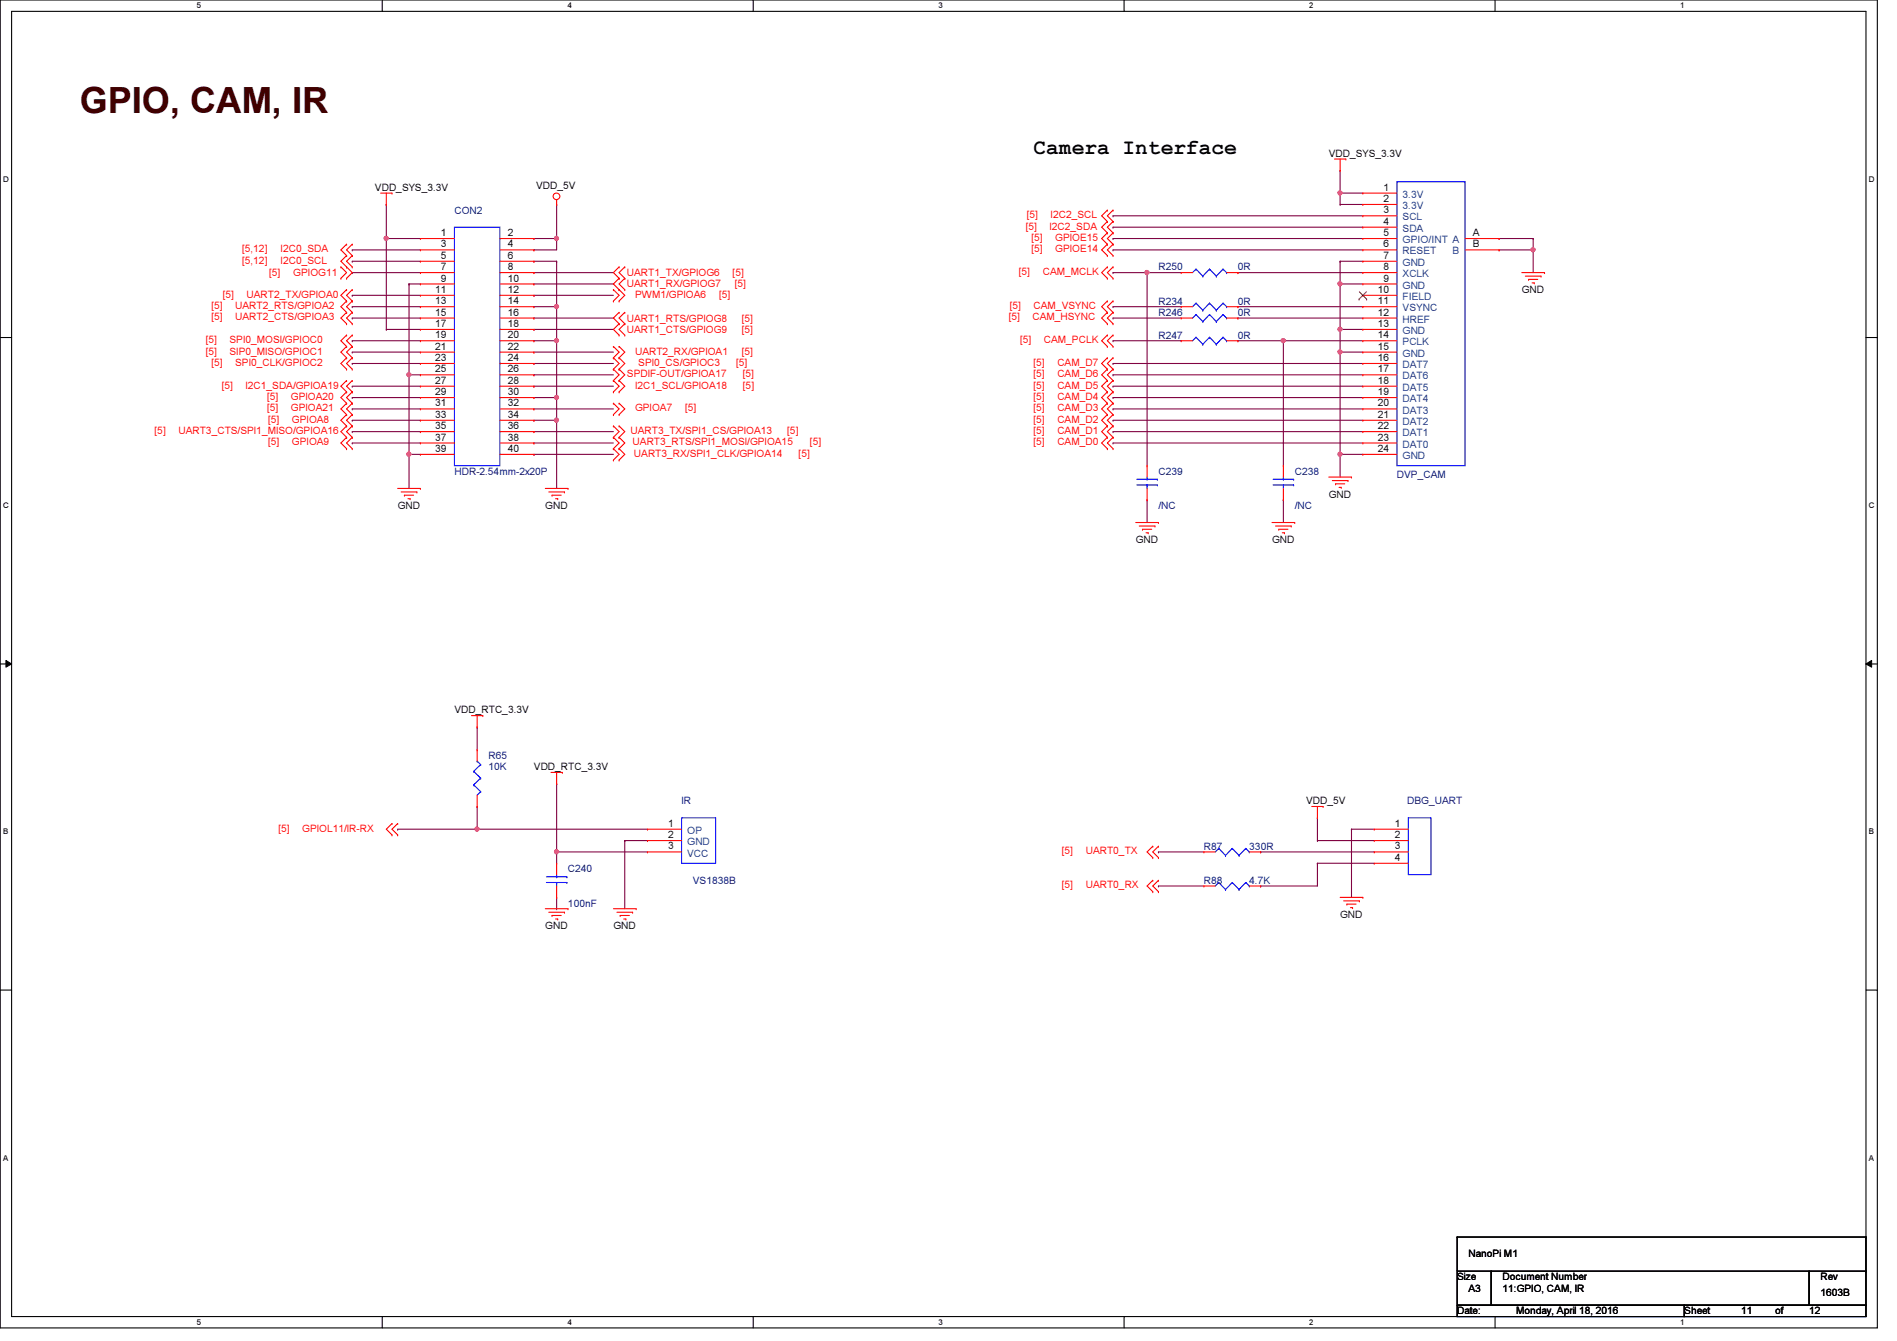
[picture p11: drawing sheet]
<svg xmlns="http://www.w3.org/2000/svg" width="297mm" height="210mm" viewBox="0 0 297 210" stroke-linecap="round" stroke-linejoin="round" font-family="sans-serif">
<path d="M0 0h294v207.9h-294zM1.8 1.8h290.4v204.3h-290.4z" fill="none" stroke="#000" stroke-width=".17"/>
<g fill="#fff">
<path d="M30.8 .2h.7v1.4h-.7z"/>
<path d="M30.8 206.2h.7v1.4h-.7z"/>
</g>
<path d="M59.9 0v1.8M59.9 206.1v1.8" fill="none" stroke="#000" stroke-width=".17"/>
<g fill="#fff">
<path d="M88.9 .2h.6v1.4h-.6z"/>
<path d="M88.9 206.2h.6v1.4h-.6z"/>
</g>
<path d="M117.9 0v1.8M117.9 206.1v1.8" fill="none" stroke="#000" stroke-width=".17"/>
<g fill="#fff">
<path d="M146.9 .2h.7v1.4h-.7z"/>
<path d="M146.9 206.2h.7v1.4h-.7z"/>
</g>
<path d="M176 0v1.8M176 206.1v1.8" fill="none" stroke="#000" stroke-width=".17"/>
<g fill="#fff">
<path d="M205 .2h.7v1.4h-.7z"/>
<path d="M205 206.2h.7v1.4h-.7z"/>
</g>
<path d="M234.1 0v1.8M234.1 206.1v1.8" fill="none" stroke="#000" stroke-width=".17"/>
<g fill="#fff">
<path d="M263.1 .2h.7v1.4h-.7z"/>
<path d="M263.1 206.2h.7v1.4h-.7z"/>
<path d="M.5 27.3h.9v1.4h-.9z"/>
<path d="M292.6 27.3h.9v1.4h-.9z"/>
<path d="M.5 78.4h.9v1.4h-.9z"/>
<path d="M292.6 78.4h.9v1.4h-.9z"/>
</g>
<path d="M0 52.8h1.8M292.2 52.8h1.8" fill="none" stroke="#000" stroke-width=".17"/>
<g fill="#fff">
<path d="M.5 129.5h.8v1.4h-.8z"/>
<path d="M292.6 129.5h.9v1.4h-.9z"/>
</g>
<path d="M0 103.9h1.8M292.2 103.9h1.8" fill="none" stroke="#000" stroke-width=".17"/>
<path d="M.9 103.4l.9 .5-.9 .5zM292.2 103.9l.9-.5v1z" fill="#000"/>
<path d="M.9 103.4l.9 .5-.9 .5zM292.2 103.9l.9-.5v1z" fill="none" stroke="#000" stroke-width=".16"/>
<g fill="#fff">
<path d="M.5 180.5h.8v1.4h-.8z"/>
<path d="M292.6 180.5h.9v1.4h-.9z"/>
</g>
<path d="M0 155h1.8M292.2 155h1.8" fill="none" stroke="#000" stroke-width=".17"/>
<path d="M201 53.3h.1M201 53.3v19.6" fill="none" stroke="#800040" stroke-width=".17"/>
<circle cx="200.9" cy="53.3" r=".32" fill="#f0f"/>
<circle cx="200.9" cy="53.3" r=".32" fill="none" stroke="#f0f" stroke-width=".17"/>
<g fill="none" stroke="#800040" stroke-width=".17">
<path d="M174.3 37.3h.1M174.3 39.1h.1M174.3 37.3h39.1M174.3 39.1h39.1M234.7 39.1h.1M234.7 39.1h5.4M174.3 58.7h.1M174.3 58.7h39.1M193.8 53.3h.1M193.8 48h.1M193.8 49.8h.1M193.8 53.3h7.2"/>
<path d="M193.8 48h19.6M193.8 49.8h19.6M209.8 51.6h.1M209.8 51.6h3.6M174.3 60.5h.1M174.3 62.2h.1M174.3 64h.1M174.3 65.8h.1M174.3 60.5h39.1M174.3 62.2h39.1M174.3 64h39.1M174.3 65.8h39.1"/>
<path d="M201 78.2h.1M201 78.2v3.6"/>
</g>
<circle cx="240" cy="39.1" r=".32" fill="#f0f"/>
<circle cx="240" cy="39.1" r=".32" fill="none" stroke="#f0f" stroke-width=".17"/>
<path d="M209.8 40.9h.1M209.8 40.9v3.5M174.3 67.6h.1M174.3 69.3h.1M174.3 67.6h39.1M174.3 69.3h39.1" fill="none" stroke="#800040" stroke-width=".17"/>
<circle cx="209.8" cy="44.4" r=".32" fill="#f0f"/>
<circle cx="209.8" cy="44.4" r=".32" fill="none" stroke="#f0f" stroke-width=".17"/>
<g fill="none" stroke="#800040" stroke-width=".17">
<path d="M234.7 37.3h.1M234.7 37.3h5.4M240.1 39.1h.1M240.1 39.1v3.6M174.3 56.9h.1M174.3 56.9h39.1M201 53.3h.1M201 53.3h12.4M209.8 55.1h.1M209.8 44.4h.1M209.8 51.6h.1M209.8 55.1h3.6"/>
<path d="M209.8 44.4h3.6M209.8 51.6v3.5"/>
</g>
<circle cx="209.8" cy="55.1" r=".32" fill="#f0f"/>
<circle cx="209.8" cy="55.1" r=".32" fill="none" stroke="#f0f" stroke-width=".17"/>
<circle cx="209.8" cy="51.5" r=".32" fill="#f0f"/>
<circle cx="209.8" cy="51.5" r=".32" fill="none" stroke="#f0f" stroke-width=".17"/>
<path d="M209.8 40.9h.1M209.8 55.1h.1M209.8 40.9h3.6M209.8 55.1v16" fill="none" stroke="#800040" stroke-width=".17"/>
<circle cx="209.8" cy="71.1" r=".32" fill="#f0f"/>
<circle cx="209.8" cy="71.1" r=".32" fill="none" stroke="#f0f" stroke-width=".17"/>
<path d="M174.3 35.6h.1M174.3 35.6h39.1M209.8 30.2h.1M209.8 30.2h3.6M209.8 30.2v1.8M240.1 37.3h.1M240.1 37.3v1.8" fill="none" stroke="#800040" stroke-width=".17"/>
<circle cx="209.8" cy="30.2" r=".32" fill="#f0f"/>
<circle cx="209.8" cy="30.2" r=".32" fill="none" stroke="#f0f" stroke-width=".17"/>
<g fill="none" stroke="#800040" stroke-width=".17">
<path d="M174.3 33.8h.1M174.3 33.8h39.1M209.8 32h.1M209.8 32h3.6M174.3 48h.1M174.3 49.8h.1M174.3 53.3h.1M174.3 48h10.7M174.3 49.8h10.7M174.3 53.3h10.7M179.6 42.7h.1M179.6 42.7h5.4"/>
<path d="M179.6 42.7v30.2M193.8 42.7h.1M193.8 42.7h19.6M209.8 44.4h.1M209.8 44.4v7.2M209.8 71.1h.1M209.8 71.1h3.6M209.8 71.1v3.6"/>
</g>
<circle cx="179.6" cy="42.6" r=".32" fill="#f0f"/>
<circle cx="179.6" cy="42.6" r=".32" fill="none" stroke="#f0f" stroke-width=".17"/>
<g fill="none" stroke="#800040" stroke-width=".17">
<path d="M55.2 39.1h.1M55.2 39.1h10.6M60.5 37.3h.1M60.5 37.3h5.3M60.5 37.3v14.3M83.6 37.3h.1M83.6 39.1h.1M83.6 37.3h3.6M87.2 37.3h.1M87.2 37.3v1.8h-3.6M209.8 26.7h.1M209.8 26.7v3.5"/>
<path d="M55.2 49.8h.1M55.2 48h.1M55.2 46.2h.1M55.2 42.7h.1M55.2 40.9h.1M55.2 55.1h.1M55.2 53.3h.1M55.2 56.9h.1M55.2 42.7h10.6M55.2 49.8h10.6M55.2 48h10.6M55.2 46.2h10.6"/>
<path d="M55.2 55.1h10.6M55.2 40.9h10.6M55.2 53.3h10.6M55.2 56.9h10.6M60.5 51.6h.1M60.5 51.6h5.3M64 58.7h.1M64 44.4h.1M64 44.4h1.8M64 58.7h1.8M83.6 49.8h.1M83.6 46.2h.1"/>
<path d="M83.6 51.6h.1M83.6 55.1h.1M83.6 44.4h.1M83.6 42.7h.1M83.6 42.7h12.5M83.6 49.8h12.5M83.6 46.2h12.5M83.6 51.6h12.5M83.6 55.1h12.5M83.6 44.4h12.5M174.3 42.7h.1M174.3 42.7h5.3"/>
<path d="M55.2 67.6h.1M55.2 65.8h.1M55.2 69.3h.1M55.2 60.5h.1M55.2 69.3h10.6M55.2 67.6h10.6M55.2 65.8h10.6M55.2 60.5h10.6M83.6 71.1h.1M83.6 69.3h.1M83.6 64h.1M83.6 67.6h.1"/>
<path d="M83.6 71.1h12.5M83.6 69.3h12.5M83.6 67.6h12.5M83.6 64h12.5M179.6 78.2h.1M179.6 78.2v3.6"/>
</g>
<circle cx="60.5" cy="37.3" r=".32" fill="#f0f"/>
<circle cx="60.5" cy="37.3" r=".32" fill="none" stroke="#f0f" stroke-width=".17"/>
<g fill="none" stroke="#800040" stroke-width=".17">
<path d="M60.5 32h.1M60.5 32v5.3M83.6 48h.1M83.6 53.3h.1M83.6 56.9h.1M83.6 53.3h3.6M83.6 56.9h12.5M87.2 40.9h.1M87.2 40.9v7.1h-3.6M64 71.1h.1M64 71.1h1.8M83.6 62.2h.1"/>
<path d="M83.6 65.8h.1M83.6 62.2h3.6M83.6 65.8h3.6"/>
</g>
<circle cx="87.1" cy="48" r=".32" fill="#f0f"/>
<circle cx="87.1" cy="48" r=".32" fill="none" stroke="#f0f" stroke-width=".17"/>
<path d="M87.2 48h.1M87.2 48v5.3M87.2 65.8h.1M87.2 65.8v10.7" fill="none" stroke="#800040" stroke-width=".17"/>
<circle cx="87.1" cy="65.8" r=".32" fill="#f0f"/>
<circle cx="87.1" cy="65.8" r=".32" fill="none" stroke="#f0f" stroke-width=".17"/>
<path d="M87.2 32h.1M87.2 32v5.3M83.6 40.9h.1M83.6 40.9h3.6" fill="none" stroke="#800040" stroke-width=".17"/>
<circle cx="87.1" cy="37.3" r=".32" fill="#f0f"/>
<circle cx="87.1" cy="37.3" r=".32" fill="none" stroke="#f0f" stroke-width=".17"/>
<path d="M64 58.7h.1M64 58.7v12.4" fill="none" stroke="#800040" stroke-width=".17"/>
<circle cx="64" cy="71.1" r=".32" fill="#f0f"/>
<circle cx="64" cy="71.1" r=".32" fill="none" stroke="#f0f" stroke-width=".17"/>
<path d="M64 44.4h.1M64 44.4v14.3" fill="none" stroke="#800040" stroke-width=".17"/>
<circle cx="64" cy="58.6" r=".32" fill="#f0f"/>
<circle cx="64" cy="58.6" r=".32" fill="none" stroke="#f0f" stroke-width=".17"/>
<path d="M87.2 53.3h.1M87.2 53.3v12.5M64 71.1h.1M64 71.1v5.4M83.6 60.5h.1M83.6 60.5h12.5M87.2 62.2h.1" fill="none" stroke="#800040" stroke-width=".17"/>
<circle cx="87.1" cy="62.2" r=".32" fill="#f0f"/>
<circle cx="87.1" cy="62.2" r=".32" fill="none" stroke="#f0f" stroke-width=".17"/>
<circle cx="87.1" cy="53.3" r=".32" fill="#f0f"/>
<circle cx="87.1" cy="53.3" r=".32" fill="none" stroke="#f0f" stroke-width=".17"/>
<g fill="none" stroke="#800040" stroke-width=".17">
<path d="M83.6 58.7h.1M83.6 58.7h12.5M55.2 62.2h.1M55.2 64h.1M55.2 62.2h10.6M55.2 64h10.6M74.7 129.8h.1M74.7 129.8h26.7M181.4 133.3h.1M181.4 138.7h.1M181.4 133.3h7.1M181.4 138.7h7.1"/>
<path d="M197.4 133.3h.1M197.4 138.7h.1M197.4 133.3h17.8M206.3 131.6h.1M206.3 128h.1M206.3 135.1h.1M206.3 131.6h8.9M206.3 135.1v3.6h-8.9M206.3 128v3.6M206.3 135.1h8.9M211.6 129.8h.1M211.6 129.8h3.6"/>
<path d="M211.6 129.8v10.7"/>
</g>
<circle cx="74.7" cy="129.8" r=".32" fill="#f0f"/>
<circle cx="74.7" cy="129.8" r=".32" fill="none" stroke="#f0f" stroke-width=".17"/>
<path d="M74.7 126.2h.1M74.7 126.2v3.6M87.2 122.7h.1M87.2 122.7v10.6" fill="none" stroke="#800040" stroke-width=".17"/>
<circle cx="87.1" cy="133.3" r=".32" fill="#f0f"/>
<circle cx="87.1" cy="133.3" r=".32" fill="none" stroke="#f0f" stroke-width=".17"/>
<path d="M74.7 113.8h.1M74.7 113.8v3.5M62.3 129.8h.1M62.3 129.8h12.4M87.2 133.3h.1M87.2 133.3h14.2M87.2 133.3v1.8M97.8 131.6h.1M97.8 131.6v10.6M97.8 131.6h3.6M87.2 142.2h.1M87.2 140.5v1.7" fill="none" stroke="#800040" stroke-width=".17"/>
<g fill="none" stroke="#f00" stroke-width=".17">
<path d="M54.3 38.2h.1M54.3 38.2l-.9 .9 .9 .9M55.2 38.2h.1M55.2 38.2l-.9 .9 .9 .9M59.6 30.2h1.8M60.5 32h.1M60.5 30.2v1.8M61.4 30.2h.1M65.8 37.3h.1M65.8 39.1h.1M65.8 37.3h5.4M65.8 39.1h5.4"/>
<path d="M78.3 37.3h5.3M78.3 39.1h5.3M83.6 37.3h.1M83.6 39.1h.1M87.2 32h.1M87.2 31.3v.7M173.4 34.7h.1M173.4 32.9h.1M173.4 36.4h.1M173.4 38.2h.1M173.4 32.9l-.9 .9 .9 .9M173.4 34.7l-.9 .9 .9 .8"/>
<path d="M173.4 38.2l-.9 .9 .9 .9M173.4 36.4l-.9 .9 .9 .9M174.3 34.7h.1M174.3 32.9h.1M174.3 36.4h.1M174.3 38.2h.1M174.3 32.9l-.9 .9 .9 .9M174.3 34.7l-.9 .9 .9 .8M174.3 38.2l-.9 .9 .9 .9M174.3 36.4l-.9 .9 .9 .9M209 24.9h1.7M209.8 26.7h.1"/>
<path d="M209.8 24.9v1.8M210.7 24.9h.1M213.4 30.2h.1M213.4 32h.1M213.4 33.8h.1M213.4 35.6h.1M213.4 37.3h.1M213.4 39.1h.1M213.4 30.2h5.3M213.4 32h5.3M213.4 33.8h5.3M213.4 35.6h5.3"/>
<path d="M213.4 37.3h5.3M213.4 39.1h5.3M229.4 37.3h5.3M229.4 39.1h5.3M234.7 37.3h.1M234.7 39.1h.1M53.4 43.6h.1M53.4 41.8h.1M53.4 41.8l.9 .9-.9 .9M54.3 41.8h.1M54.3 40h.1M54.3 59.6h.1"/>
<path d="M54.3 48.9h.1M54.3 47.1h.1M54.3 50.7h.1M54.3 45.3h.1M54.3 54.2h.1M54.3 52.5h.1M54.3 56h.1M54.3 57.8h.1M54.3 43.6h.1M54.3 40l-.9 .9 1.8 1.8-.9 .9M54.3 59.6l-.9 .9 .9 .8M54.3 47.1l-.9 .9 .9 .9"/>
<path d="M54.3 48.9l-.9 .9 .9 .9M54.3 45.3l-.9 .9 .9 .9M54.3 52.5l-.9 .8 .9 .9M54.3 54.2l-.9 .9 .9 .9M54.3 56l-.9 .9 .9 .9M55.2 41.8h.1M55.2 40h.1M55.2 59.6h.1M55.2 48.9h.1M55.2 47.1h.1M55.2 50.7h.1M55.2 45.3h.1"/>
<path d="M55.2 54.2h.1M55.2 52.5h.1M55.2 56h.1M55.2 57.8h.1M55.2 40l-.9 .9 .9 .9M55.2 59.6l-.9 .9 .9 .8M55.2 47.1l-.9 .9 .9 .9M55.2 48.9l-.9 .9 .9 .9M55.2 45.3l-.9 .9 .9 .9M55.2 52.5l-.9 .8 .9 .9M55.2 54.2l-.9 .9 .9 .9M55.2 56l-.9 .9 .9 .9"/>
<path d="M65.8 40.9h.1M65.8 42.7h.1M65.8 44.4h.1M65.8 46.2h.1M65.8 48h.1M65.8 49.8h.1M65.8 51.6h.1M65.8 53.3h.1M65.8 55.1h.1M65.8 56.9h.1M65.8 58.7h.1M65.8 42.7h5.4"/>
<path d="M65.8 40.9h5.4M65.8 44.4h5.4M65.8 46.2h5.4M65.8 48h5.4M65.8 49.8h5.4M65.8 51.6h5.4M65.8 53.3h5.4M65.8 55.1h5.4M65.8 56.9h5.4M65.8 58.7h5.4M78.3 42.7h5.3M78.3 40.9h5.3"/>
<path d="M78.3 44.4h5.3M78.3 46.2h5.3M78.3 48h5.3M78.3 49.8h5.3M78.3 51.6h5.3M78.3 53.3h5.3M78.3 55.1h5.3M78.3 56.9h5.3M78.3 58.7h5.3M83.6 40.9h.1M83.6 42.7h.1M83.6 44.4h.1"/>
<path d="M83.6 46.2h.1M83.6 48h.1M83.6 49.8h.1M83.6 51.6h.1M83.6 53.3h.1M83.6 55.1h.1M83.6 56.9h.1M83.6 58.7h.1M96.1 59.6h.1M96.1 57.8h.1M96.1 47.1h.1M96.1 45.3h.1"/>
<path d="M96.1 56h.1M96.1 54.2h.1M96.1 57.8l.8 .9-.8 .9M96.1 45.3l.8 .9-.8 .9M96.1 59.6l.8 .9-.8 .8M96.1 54.2l.8 .9-.8 .9M96.1 56l.8 .9-.8 .9M96.9 59.6h.1M96.9 57.8h.1M96.9 47.1h.1M96.9 45.3h.1M96.9 56h.1"/>
<path d="M96.9 54.2h.1M96.9 41.8h.1M96.9 43.6h.1M96.9 48.9h.1M96.9 50.7h.1M96.9 52.5h.1M96.9 57.8l.9 .9-.9 .9M96.9 45.3l.9 .9-.9 .9M96.9 59.6l.9 .9-.9 .8M96.9 54.2l.9 .9-.9 .9M96.9 41.8l-.8 .9 .8 .9M96.9 43.6l-.8 .8 .8 .9"/>
<path d="M96.9 48.9l-.8 .9 .8 .9M96.9 50.7l-.8 .9 .8 .9M96.9 56l.9 .9-.9 .9M97.8 43.6h.1M97.8 41.8h.1M97.8 45.3h.1M97.8 50.7h.1M97.8 48.9h.1M97.8 52.5h.1M97.8 41.8l-.9 .9 .9 .9M97.8 43.6l-.9 .8 .9 .9M97.8 48.9l-.9 .9 .9 .9"/>
<path d="M97.8 50.7l-.9 .9 .9 .9M173.4 54.2h.1M173.4 52.5h.1M173.4 43.6h.1M173.4 41.8h.1M173.4 50.7h.1M173.4 48.9h.1M173.4 47.1h.1M173.4 59.6h.1M173.4 57.8h.1M173.4 56h.1M173.4 40h.1"/>
<path d="M173.4 52.5l-.9 .8 .9 .9M173.4 41.8l-.9 .9 .9 .9M173.4 48.9l-.9 .9 .9 .9M173.4 47.1l-.9 .9 .9 .9M173.4 59.6l-.9 .9 .9 .8M173.4 57.8l-.9 .9 .9 .9M173.4 56l-.9 .9 .9 .9M174.3 54.2h.1M174.3 52.5h.1M174.3 43.6h.1M174.3 41.8h.1M174.3 50.7h.1"/>
<path d="M174.3 48.9h.1M174.3 47.1h.1M174.3 59.6h.1M174.3 57.8h.1M174.3 56h.1M174.3 40h.1M174.3 52.5l-.9 .8 .9 .9M174.3 41.8l-.9 .9 .9 .9M174.3 48.9l-.9 .9 .9 .9M174.3 47.1l-.9 .9 .9 .9M174.3 59.6l-.9 .9 .9 .8M174.3 57.8l-.9 .9 .9 .9"/>
<path d="M174.3 56l-.9 .9 .9 .9M185 49.8h.1M185 42.7h.1M185 48h.1M185 53.3h.1M185 42.7h1.7M185 48h1.7M185 49.8h1.7M185 53.3h1.7M192.1 42.7h1.7M192.1 48h1.7M192.1 49.8h1.7"/>
<path d="M192.1 53.3h1.7M193.8 49.8h.1M193.8 42.7h.1M193.8 48h.1M193.8 53.3h.1M213.4 40.9h.1M213.4 42.7h.1M213.4 44.4h.1M213.4 46.2h.1M213.4 48h.1M213.4 49.8h.1M213.4 51.6h.1"/>
<path d="M213.4 53.3h.1M213.4 55.1h.1M213.4 56.9h.1M213.4 58.7h.1M213.4 42.7h5.3M213.4 40.9h5.3M213.4 44.4h5.3M213.4 46.2h5.3M213.4 48h5.3M213.4 49.8h5.3M213.4 51.6h5.3M213.4 53.3h5.3"/>
<path d="M213.4 55.1h5.3M213.4 56.9h5.3M213.4 58.7h5.3M238.3 42.7h3.5M238.8 43.2h2.5M239.3 43.7h.1M239.3 43.7h1.5M239.9 44.3h.3M240.2 44.3h.1M241.3 43.2h.1M241.8 42.7h.1M54.3 68.5h.1"/>
<path d="M54.3 66.7h.1M54.3 61.3h.1M54.3 63.1h.1M54.3 64.9h.1M54.3 70.2h.1M54.3 66.7l-.9 .9 .9 .9M54.3 61.3l-.9 .9 .9 .9M54.3 63.1l-.9 .9 .9 .9M54.3 64.9l-.9 .9 .9 .9M54.3 68.5l-.9 .8 .9 .9M55.2 68.5h.1M55.2 66.7h.1"/>
<path d="M55.2 61.3h.1M55.2 63.1h.1M55.2 64.9h.1M55.2 70.2h.1M55.2 66.7l-.9 .9 .9 .9M55.2 61.3l-.9 .9 .9 .9M55.2 63.1l-.9 .9 .9 .9M55.2 64.9l-.9 .9 .9 .9M55.2 68.5l-.9 .8 .9 .9M62.3 76.5h3.5M62.8 77h2.5M63.3 77.5h.1"/>
<path d="M63.3 77.5h1.5M63.9 78.1h.3M64.2 78.1h.1M65.3 77h.1M65.8 76.5h.1M65.8 60.5h.1M65.8 62.2h.1M65.8 64h.1M65.8 65.8h.1M65.8 67.6h.1M65.8 69.3h.1M65.8 71.1h.1"/>
<path d="M65.8 60.5h5.4M65.8 62.2h5.4M65.8 64h5.4M65.8 65.8h5.4M65.8 67.6h5.4M65.8 69.3h5.4M65.8 71.1h5.4M78.3 60.5h5.3M78.3 62.2h5.3M78.3 64h5.3M78.3 65.8h5.3M78.3 67.6h5.3"/>
<path d="M78.3 69.3h5.3M78.3 71.1h5.3M83.6 60.5h.1M83.6 62.2h.1M83.6 64h.1M83.6 65.8h.1M83.6 67.6h.1M83.6 69.3h.1M83.6 71.1h.1M85.4 76.5h3.5M85.9 77h2.5M86.4 77.5h.1"/>
<path d="M86.4 77.5h1.5M87 78.1h.3M87.3 78.1h.1M88.4 77h.1M88.9 76.5h.1M96.1 70.2h.1M96.1 68.5h.1M96.1 66.7h.1M96.1 72h.1M96.1 61.3h.1M96.1 64.9h.1M96.1 63.1h.1"/>
<path d="M96.1 68.5l.8 .8-.8 .9M96.1 66.7l.8 .9-.8 .9M96.1 70.2l.8 .9-.8 .9M96.1 63.1l.8 .9-.8 .9M96.9 70.2h.1M96.9 68.5h.1M96.9 66.7h.1M96.9 72h.1M96.9 61.3h.1M96.9 64.9h.1M96.9 63.1h.1M96.9 68.5l.9 .8-.9 .9"/>
<path d="M96.9 66.7l.9 .9-.9 .9M96.9 70.2l.9 .9-.9 .9M96.9 63.1l.9 .9-.9 .9M173.4 70.2h.1M173.4 68.5h.1M173.4 66.7h.1M173.4 64.9h.1M173.4 63.1h.1M173.4 61.3h.1M173.4 68.5l-.9 .8 .9 .9M173.4 66.7l-.9 .9 .9 .9M173.4 64.9l-.9 .9 .9 .9"/>
<path d="M173.4 63.1l-.9 .9 .9 .9M173.4 61.3l-.9 .9 .9 .9M174.3 70.2h.1M174.3 68.5h.1M174.3 66.7h.1M174.3 64.9h.1M174.3 63.1h.1M174.3 61.3h.1M174.3 68.5l-.9 .8 .9 .9M174.3 66.7l-.9 .9 .9 .9M174.3 64.9l-.9 .9 .9 .9M174.3 63.1l-.9 .9 .9 .9"/>
<path d="M174.3 61.3l-.9 .9 .9 .9M179.6 72.9h.1M179.6 78.2h.1M179.6 72.9v1.8M179.6 76.5v1.7M201 72.9h.1M201 78.2h.1M201 72.9v1.8M201 76.5v1.7M208.1 74.7h3.5M208.6 75.2h2.5M209.1 75.7h.1"/>
<path d="M209.1 75.7h1.5M209.7 76.3h.3M210 76.3h.1M211.1 75.2h.1M211.6 74.7h.1M213.4 60.5h.1M213.4 62.2h.1M213.4 64h.1M213.4 65.8h.1M213.4 67.6h.1M213.4 69.3h.1M213.4 71.1h.1"/>
<path d="M213.4 60.5h5.3M213.4 62.2h5.3M213.4 64h5.3M213.4 65.8h5.3M213.4 67.6h5.3M213.4 69.3h5.3M213.4 71.1h5.3M177.8 81.8h3.6M178.4 82.3h2.4M178.9 82.8h.1M178.9 82.8h1.4M179.4 83.4h.4"/>
<path d="M179.8 83.4h.1M180.8 82.3h.1M181.4 81.8h.1M199.2 81.8h3.5M199.7 82.3h2.5M200.2 82.8h.1M200.2 82.8h1.5M200.8 83.4h.3M201.1 83.4h.1M202.2 82.3h.1M202.7 81.8h.1M73.8 112h1.8"/>
<path d="M74.7 113.8h.1M74.7 117.3h.1M74.7 112v1.8M74.7 117.3v1.8M75.6 112h.1M61.4 130.7h.1M61.4 128.9h.1M61.4 128.9l-.9 .9 .9 .9M62.3 130.7h.1M62.3 128.9h.1M62.3 128.9l-.9 .9 .9 .9M74.7 126.2h.1"/>
<path d="M74.7 124.5v1.7M86.3 120.9h1.7M87.2 122.7h.1M87.2 135.1h.1M87.2 120.9v1.8M87.2 135.1v1.8M87.2 138.7v1.8M88 120.9h.1M101.4 129.8h.1M101.4 131.6h.1M101.4 133.3h.1M101.4 129.8h5.3"/>
<path d="M101.4 131.6h5.3M101.4 133.3h5.3M180.5 139.6h.1M180.5 137.8h.1M180.5 134.2h.1M180.5 132.5h.1M180.5 137.8l-.9 .9 .9 .9M180.5 132.5l-.9 .8 .9 .9M181.4 139.6h.1M181.4 137.8h.1M181.4 134.2h.1M181.4 132.5h.1"/>
<path d="M181.4 137.8l-.9 .9 .9 .9M181.4 132.5l-.9 .8 .9 .9M188.5 133.3h.1M188.5 138.7h.1M188.5 133.3h1.8M188.5 138.7h1.8M195.6 133.3h1.8M195.6 138.7h1.8M197.4 133.3h.1M197.4 138.7h.1M205.4 126.2h1.8M206.3 128h.1"/>
<path d="M206.3 126.2v1.8M207.2 126.2h.1M215.2 129.8h.1M215.2 131.6h.1M215.2 133.3h.1M215.2 135.1h.1M215.2 129.8h5.3M215.2 131.6h5.3M215.2 133.3h5.3M215.2 135.1h5.3M85.4 142.2h3.5M85.9 142.8h2.5"/>
<path d="M86.4 143.3h.1M86.4 143.3h1.5M87 143.8h.3M87.2 140.5h.1M87.3 143.8h.1M88.4 142.8h.1M88.9 142.2h.1M96.1 142.2h3.5M96.6 142.8h2.5M97.1 143.3h.1M97.1 143.3h1.4M97.7 143.8h.3"/>
<path d="M98 143.8h.1M99.1 142.8h.1M99.6 142.2h.1M209.8 140.5h3.6M210.4 141h2.4M210.9 141.5h.1M210.9 141.5h1.4M211.5 142.1h.3M211.8 142.1h.1M212.8 141h.1M213.4 140.5h.1"/>
<circle cx="87.1" cy="30.7" r=".52"/>
</g>
<path d="M228.2 199h5.3v5.3h-5.3zM228.2 193.6h.1M228.2 193.6v5.4M228.2 193.6h64M233.5 199h49.8v5.3h-49.8zM283.3 199h8.9v5.3h-8.9zM292.2 193.6h.1M292.2 199h.1M292.2 193.6v5.4M228.2 204.3h35.5v1.8h-35.5zM263.7 204.3h28.5v1.8h-28.5z" fill="none" stroke="#000" stroke-width=".17"/>
<g fill="none" stroke="#00f" stroke-width=".17">
<path d="M71.2 35.6h7.1v37.3h-7.1zM218.7 28.4h10.7v44.5h-10.7zM187.3 49.2h.1M187.3 42.1h.1M187.3 47.5h.1M187.3 52.8h.1M187.3 49.2l-.6 .6M187.3 49.2l1 1.1M187.3 42.1l-.6 .6M187.3 42.1l1 1.1M187.3 47.5l-.6 .5M187.3 47.5l1 1.1"/>
<path d="M187.3 52.8l-.6 .5M187.3 52.8l1 1.1M188.3 50.3h.1M188.3 43.2h.1M188.3 48.6h.1M188.3 53.9h.1M189.4 49.2h.1M189.4 42.1h.1M189.4 47.5h.1M189.4 52.8h.1M189.4 49.2l-1.1 1.1M189.4 49.2l1.1 1.1"/>
<path d="M189.4 42.1l-1.1 1.1M189.4 42.1l1.1 1.1M189.4 47.5l-1.1 1.1M189.4 47.5l1.1 1.1M189.4 52.8l-1.1 1.1M189.4 52.8l1.1 1.1M190.5 50.3h.1M190.5 43.2h.1M190.5 48.6h.1M190.5 53.9h.1M191.5 49.2h.1M191.5 42.1h.1"/>
<path d="M191.5 47.5h.1M191.5 52.8h.1M191.5 49.2l-1 1.1M191.5 49.2l.6 .6M191.5 42.1l-1 1.1M191.5 42.1l.6 .6M191.5 47.5l-1 1.1M191.5 47.5l.6 .5M191.5 52.8l-1 1.1M191.5 52.8l.6 .5M192.1 49.8h.1M192.1 42.7h.1"/>
<path d="M192.1 48h.1M192.1 53.3h.1M178 75.9h3.2M178 75h3.2M179.6 75h.1M179.6 75.9h.1M179.6 74.7v.3M179.6 75.9v.6M181.2 75.9h.1M181.2 75h.1M199.3 75.9h3.3M199.3 75h3.3"/>
<path d="M201 75h.1M201 75.9h.1M201 74.7v.3M201 75.9v.6M202.6 75.9h.1M202.6 75h.1M74.7 119.1h.1M74.7 119.1l.6 .6M75.3 119.7h.1M75.3 119.7l-1.1 1M74.2 122.9h.1M74.2 120.7h.1"/>
<path d="M74.2 122.9l1.1 1M74.2 120.7l1.1 1.1M75.3 123.9h.1M75.3 121.8h.1M75.3 123.9l-.6 .6M75.3 121.8l-1.1 1.1M85.6 138.1h3.2M85.6 137.2h3.2M87.2 137.2h.1M87.2 138.1h.1M87.2 136.9v.3M87.2 138.1v.6"/>
<path d="M88.8 138.1h.1M88.8 137.2h.1M106.7 128h5.4v7.1h-5.4zM190.8 132.8h.1M190.8 138.1h.1M190.8 132.8l-.5 .5M190.8 132.8l1.1 1.1M190.8 138.1l-.5 .6M190.8 138.1l1.1 1.1M191.9 133.9h.1M191.9 139.2h.1M193 132.8h.1"/>
<path d="M193 138.1h.1M193 132.8l-1.1 1.1M193 132.8l1 1.1M193 138.1l-1.1 1.1M193 138.1l1 1.1M194 133.9h.1M194 139.2h.1M195.1 132.8h.1M195.1 138.1h.1M195.1 132.8l-1.1 1.1M195.1 132.8l.5 .5M195.1 138.1l-1.1 1.1"/>
<path d="M195.1 138.1l.5 .6M195.6 133.3h.1M195.6 138.7h.1M220.5 128h3.6v8.9h-3.6z"/>
</g>
<path d="M212.8 46.8h.1M212.8 45.7l1.2 1.1M213.9 45.7l-1.1 1.1M214 46.8h.1" fill="none" stroke="#804000" stroke-width=".16"/>
<circle cx="200.9" cy="53.3" r=".32" fill="#f0f"/>
<circle cx="200.9" cy="53.3" r=".32" fill="none" stroke="#f0f" stroke-width=".17"/>
<circle cx="240" cy="39.1" r=".32" fill="#f0f"/>
<circle cx="240" cy="39.1" r=".32" fill="none" stroke="#f0f" stroke-width=".17"/>
<circle cx="209.8" cy="44.4" r=".32" fill="#f0f"/>
<circle cx="209.8" cy="44.4" r=".32" fill="none" stroke="#f0f" stroke-width=".17"/>
<circle cx="209.8" cy="55.1" r=".32" fill="#f0f"/>
<circle cx="209.8" cy="55.1" r=".32" fill="none" stroke="#f0f" stroke-width=".17"/>
<circle cx="209.8" cy="51.5" r=".32" fill="#f0f"/>
<circle cx="209.8" cy="51.5" r=".32" fill="none" stroke="#f0f" stroke-width=".17"/>
<circle cx="209.8" cy="71.1" r=".32" fill="#f0f"/>
<circle cx="209.8" cy="71.1" r=".32" fill="none" stroke="#f0f" stroke-width=".17"/>
<circle cx="209.8" cy="30.2" r=".32" fill="#f0f"/>
<circle cx="209.8" cy="30.2" r=".32" fill="none" stroke="#f0f" stroke-width=".17"/>
<circle cx="179.6" cy="42.6" r=".32" fill="#f0f"/>
<circle cx="179.6" cy="42.6" r=".32" fill="none" stroke="#f0f" stroke-width=".17"/>
<circle cx="60.5" cy="37.3" r=".32" fill="#f0f"/>
<circle cx="60.5" cy="37.3" r=".32" fill="none" stroke="#f0f" stroke-width=".17"/>
<circle cx="87.1" cy="48" r=".32" fill="#f0f"/>
<circle cx="87.1" cy="48" r=".32" fill="none" stroke="#f0f" stroke-width=".17"/>
<circle cx="87.1" cy="65.8" r=".32" fill="#f0f"/>
<circle cx="87.1" cy="65.8" r=".32" fill="none" stroke="#f0f" stroke-width=".17"/>
<circle cx="87.1" cy="37.3" r=".32" fill="#f0f"/>
<circle cx="87.1" cy="37.3" r=".32" fill="none" stroke="#f0f" stroke-width=".17"/>
<circle cx="64" cy="71.1" r=".32" fill="#f0f"/>
<circle cx="64" cy="71.1" r=".32" fill="none" stroke="#f0f" stroke-width=".17"/>
<circle cx="64" cy="58.6" r=".32" fill="#f0f"/>
<circle cx="64" cy="58.6" r=".32" fill="none" stroke="#f0f" stroke-width=".17"/>
<circle cx="87.1" cy="62.2" r=".32" fill="#f0f"/>
<circle cx="87.1" cy="62.2" r=".32" fill="none" stroke="#f0f" stroke-width=".17"/>
<circle cx="87.1" cy="53.3" r=".32" fill="#f0f"/>
<circle cx="87.1" cy="53.3" r=".32" fill="none" stroke="#f0f" stroke-width=".17"/>
<circle cx="74.7" cy="129.8" r=".32" fill="#f0f"/>
<circle cx="74.7" cy="129.8" r=".32" fill="none" stroke="#f0f" stroke-width=".17"/>
<circle cx="87.1" cy="133.3" r=".32" fill="#f0f"/>
<circle cx="87.1" cy="133.3" r=".32" fill="none" stroke="#f0f" stroke-width=".17"/>
<text font-size="5.7" fill="#400000" x="12.5" y="17.7">GPIO, CAM, IR</text>
<text font-size="3.3" x="161.8" y="24.1">Camera Interface</text>
<g font-size="1.6">
<text x="58.7" y="29.9">VDD_SYS_3.3V</text>
<text x="83.9" y="29.5">VDD_5V</text>
<text x="208.1" y="24.6">VDD_SYS_3.3V</text>
<text x="216.6" y="29.8">1</text>
<text x="216.6" y="31.6">2</text>
<text x="216.6" y="33.4">3</text>
<text x="216.6" y="35.2">4</text>
<text x="69" y="37">1</text>
<text x="69" y="38.7">3</text>
<text x="69" y="40.5">5</text>
<text x="79.5" y="37">2</text>
<text x="79.5" y="38.7">4</text>
<text x="79.5" y="40.5">6</text>
<text x="216.6" y="37">5</text>
<text x="216.6" y="38.7">6</text>
<text x="216.6" y="40.5">7</text>
<text x="230.6" y="37">A</text>
<text x="230.6" y="38.7">B</text>
<text x="68.2" y="45.8">11</text>
<text x="68.2" y="47.6">13</text>
<text x="69" y="42.3">7</text>
<text x="69" y="44.1">9</text>
<text x="79.5" y="42.3">8</text>
<text x="79.5" y="44.1">10</text>
<text x="79.5" y="45.8">12</text>
<text x="79.5" y="47.6">14</text>
<text x="215.7" y="45.8">10</text>
<text x="215.7" y="47.6">11</text>
<text x="216.6" y="42.3">8</text>
<text x="216.6" y="44.1">9</text>
<text x="238.3" y="45.9">GND</text>
<text x="68.2" y="49.4">15</text>
<text x="68.2" y="51.2">17</text>
<text x="68.2" y="53">19</text>
<text x="79.5" y="49.4">16</text>
<text x="79.5" y="51.2">18</text>
<text x="79.5" y="53">20</text>
<text x="215.7" y="49.4">12</text>
<text x="215.7" y="51.2">13</text>
<text x="215.7" y="53">14</text>
<text x="68.2" y="54.7">21</text>
<text x="68.2" y="56.5">23</text>
<text x="68.2" y="58.3">25</text>
<text x="79.5" y="54.7">22</text>
<text x="79.5" y="56.5">24</text>
<text x="79.5" y="58.3">26</text>
<text x="215.7" y="54.7">15</text>
<text x="215.7" y="56.5">16</text>
<text x="215.7" y="58.3">17</text>
<text x="68.2" y="60.1">27</text>
<text x="68.2" y="61.8">29</text>
<text x="68.2" y="63.6">31</text>
<text x="68.2" y="65.4">33</text>
<text x="79.5" y="60.1">28</text>
<text x="79.5" y="61.8">30</text>
<text x="79.5" y="63.6">32</text>
<text x="79.5" y="65.4">34</text>
<text x="215.7" y="60.1">18</text>
<text x="215.7" y="61.8">19</text>
<text x="215.7" y="63.6">20</text>
<text x="215.7" y="65.4">21</text>
<text x="68.2" y="67.2">35</text>
<text x="68.2" y="69">37</text>
<text x="68.2" y="70.7">39</text>
<text x="79.5" y="67.2">36</text>
<text x="79.5" y="69">38</text>
<text x="79.5" y="70.7">40</text>
<text x="215.7" y="67.2">22</text>
<text x="215.7" y="69">23</text>
<text x="215.7" y="70.7">24</text>
<text x="208.1" y="77.9">GND</text>
<text x="62.3" y="79.7">GND</text>
<text x="85.4" y="79.7">GND</text>
<text x="177.8" y="85">GND</text>
<text x="199.2" y="85">GND</text>
<text x="71.2" y="111.7">VDD_RTC_3.3V</text>
<text x="83.6" y="120.6">VDD_RTC_3.3V</text>
<text x="204.5" y="125.9">VDD_5V</text>
<text x="104.6" y="129.4">1</text>
<text x="104.6" y="131.2">2</text>
<text x="218.4" y="129.4">1</text>
<text x="218.4" y="131.2">2</text>
<text x="104.6" y="133">3</text>
<text x="218.4" y="133">3</text>
<text x="218.4" y="134.7">4</text>
<text x="209.8" y="143.7">GND</text>
<text x="85.4" y="145.5">GND</text>
<text x="96.1" y="145.5">GND</text>
<text x="230" y="196.7">NanoPi M1</text>
<text x="228.2" y="200.4">Size</text>
<text x="230" y="202.2">A3</text>
<text x="235.3" y="202.2">11:GPIO, CAM, IR</text>
<text x="235.3" y="200.4">Document Number</text>
<text x="285.1" y="202.9">1603B</text>
<text x="285.1" y="200.4">Rev</text>
<text x="228.2" y="205.7">Date:</text>
<text x="237.4" y="205.7">Monday, April 18, 2016</text>
<text x="263.7" y="205.7">Sheet</text>
<text x="272.6" y="205.7">11</text>
<text x="278" y="205.7">of</text>
<text x="283.3" y="205.7">12</text>
</g>
<g font-size="1.6" fill="#000080">
<text x="71.2" y="33.4">CON2</text>
<text x="181.4" y="42.3">R250</text>
<text x="181.4" y="47.7">R234</text>
<text x="193.8" y="42.3">0R</text>
<text x="193.8" y="47.7">0R</text>
<text x="181.4" y="49.4">R246</text>
<text x="181.4" y="53">R247</text>
<text x="193.8" y="49.4">0R</text>
<text x="193.8" y="53">0R</text>
<text x="71.2" y="74.3">HDR-2.54mm-2x20P</text>
<text x="181.4" y="74.3">C239</text>
<text x="202.7" y="74.3">C238</text>
<text x="218.7" y="74.9">DVP_CAM</text>
<text x="181.4" y="79.7">/NC</text>
<text x="202.7" y="79.7">/NC</text>
<text x="76.5" y="118.8">R65</text>
<text x="76.5" y="120.6">10K</text>
<text x="106.7" y="125.9">IR</text>
<text x="220.3" y="125.9">DBG_UART</text>
<text x="88.9" y="136.6">C240</text>
<text x="188.5" y="133">R87</text>
<text x="195.6" y="133">330R</text>
<text x="88.9" y="141.9">100nF</text>
<text x="108.5" y="138.3">VS1838B</text>
<text x="188.5" y="138.3">R88</text>
<text x="195.6" y="138.3">4.7K</text>
</g>
<g font-size="1.6" fill="#f00">
<text x="160.6" y="35.9">[5]</text>
<text x="160.8" y="34.2">[5]</text>
<text x="164.3" y="35.9">I2C2_SDA</text>
<text x="164.5" y="34.2">I2C2_SCL</text>
<text x="37.9" y="41.3">[5,12]</text>
<text x="37.9" y="39.5">[5,12]</text>
<text x="43.9" y="41.3">I2C0_SCL</text>
<text x="43.9" y="39.5">I2C0_SDA</text>
<text x="161.5" y="39.5">[5]</text>
<text x="161.5" y="37.7">[5]</text>
<text x="165.2" y="39.5">GPIOE14</text>
<text x="165.2" y="37.7">GPIOE15</text>
<text x="34.9" y="46.6">[5]</text>
<text x="38.6" y="46.6">UART2_TX/GPIOA0</text>
<text x="42.2" y="43.2">[5]</text>
<text x="45.9" y="43.2">GPIOG11</text>
<text x="98.2" y="43.2">UART1_TX/GPIOG6</text>
<text x="98.2" y="45">UART1_RX/GPIOG7</text>
<text x="99.4" y="46.6">PWM1/GPIOA6</text>
<text x="112.6" y="46.6">[5]</text>
<text x="114.7" y="43.2">[5]</text>
<text x="115.1" y="45">[5]</text>
<text x="159.5" y="43.1">[5]</text>
<text x="163.3" y="43.1">CAM_MCLK</text>
<text x="32.2" y="53.7">[5]</text>
<text x="33.1" y="48.4">[5]</text>
<text x="33.1" y="50.2">[5]</text>
<text x="35.9" y="53.7">SPI0_MOSI/GPIOC0</text>
<text x="36.8" y="48.4">UART2_RTS/GPIOA2</text>
<text x="36.8" y="50.2">UART2_CTS/GPIOA3</text>
<text x="98.2" y="50.3">UART1_RTS/GPIOG8</text>
<text x="98.2" y="52.1">UART1_CTS/GPIOG9</text>
<text x="116.2" y="50.3">[5]</text>
<text x="116.2" y="52.1">[5]</text>
<text x="157.9" y="50.2">[5]</text>
<text x="158.1" y="48.4">[5]</text>
<text x="159.7" y="53.7">[5]</text>
<text x="161.7" y="50.2">CAM_HSYNC</text>
<text x="161.8" y="48.4">CAM_VSYNC</text>
<text x="163.4" y="53.7">CAM_PCLK</text>
<text x="32.2" y="55.5">[5]</text>
<text x="33.1" y="57.3">[5]</text>
<text x="35.9" y="55.5">SIP0_MISO/GPIOC1</text>
<text x="36.8" y="57.3">SPI0_CLK/GPIOC2</text>
<text x="98.2" y="59.1">SPDIF-OUT/GPIOA17</text>
<text x="99.4" y="55.5">UART2_RX/GPIOA1</text>
<text x="99.9" y="57.3">SPI0_CS/GPIOC3</text>
<text x="115.3" y="57.3">[5]</text>
<text x="116.2" y="55.5">[5]</text>
<text x="116.3" y="59.1">[5]</text>
<text x="161.8" y="59.1">[5]</text>
<text x="161.8" y="57.3">[5]</text>
<text x="165.6" y="59.1">CAM_D6</text>
<text x="165.6" y="57.3">CAM_D7</text>
<text x="34.7" y="60.8">[5]</text>
<text x="38.4" y="60.8">I2C1_SDA/GPIOA19</text>
<text x="41.8" y="62.6">[5]</text>
<text x="41.8" y="64.4">[5]</text>
<text x="45.5" y="62.6">GPIOA20</text>
<text x="45.5" y="64.4">GPIOA21</text>
<text x="99.4" y="60.8">I2C1_SCL/GPIOA18</text>
<text x="99.4" y="64.4">GPIOA7</text>
<text x="107.3" y="64.4">[5]</text>
<text x="116.3" y="60.8">[5]</text>
<text x="161.8" y="64.4">[5]</text>
<text x="161.8" y="62.6">[5]</text>
<text x="161.8" y="60.8">[5]</text>
<text x="165.6" y="64.4">CAM_D3</text>
<text x="165.6" y="62.6">CAM_D4</text>
<text x="165.6" y="60.8">CAM_D5</text>
<text x="24.2" y="67.9">[5]</text>
<text x="27.9" y="67.9">UART3_CTS/SPI1_MISO/GPIOA16</text>
<text x="42" y="66.2">[5]</text>
<text x="42" y="69.7">[5]</text>
<text x="45.7" y="66.2">GPIOA8</text>
<text x="45.7" y="69.7">GPIOA9</text>
<text x="98.7" y="67.9">UART3_TX/SPI1_CS/GPIOA13</text>
<text x="99.1" y="69.7">UART3_RTS/SPI1_MOSI/GPIOA15</text>
<text x="99.3" y="71.5">UART3_RX/SPI1_CLK/GPIOA14</text>
<text x="123.3" y="67.9">[5]</text>
<text x="125.1" y="71.5">[5]</text>
<text x="126.8" y="69.7">[5]</text>
<text x="161.8" y="69.7">[5]</text>
<text x="161.8" y="67.9">[5]</text>
<text x="161.8" y="66.2">[5]</text>
<text x="165.6" y="69.7">CAM_D0</text>
<text x="165.6" y="67.9">CAM_D1</text>
<text x="165.6" y="66.2">CAM_D2</text>
<text x="43.6" y="130.2">[5]</text>
<text x="47.3" y="130.2">GPIOL11/IR-RX</text>
<text x="166.3" y="133.7">[5]</text>
<text x="170" y="133.7">UART0_TX</text>
<text x="166.3" y="139.1">[5]</text>
<text x="170" y="139.1">UART0_RX</text>
</g>
<g font-size="1.6" fill="#004080">
<text x="219.6" y="30.9">3.3V</text>
<text x="219.6" y="32.7">3.3V</text>
<text x="219.6" y="34.5">SCL</text>
<text x="219.6" y="36.3">SDA</text>
<text x="219.6" y="38.1">GPIO/INT A</text>
<text x="219.6" y="39.8">RESET</text>
<text x="219.6" y="41.6">GND</text>
<text x="227.5" y="39.8">B</text>
<text x="219.6" y="43.4">XCLK</text>
<text x="219.6" y="45.2">GND</text>
<text x="219.6" y="46.9">FIELD</text>
<text x="219.6" y="48.7">VSYNC</text>
<text x="219.6" y="50.5">HREF</text>
<text x="219.6" y="52.3">GND</text>
<text x="219.6" y="54.1">PCLK</text>
<text x="219.6" y="55.8">GND</text>
<text x="219.6" y="57.6">DAT7</text>
<text x="219.6" y="59.4">DAT6</text>
<text x="219.6" y="61.2">DAT5</text>
<text x="219.6" y="62.9">DAT4</text>
<text x="219.6" y="64.7">DAT3</text>
<text x="219.6" y="66.5">DAT2</text>
<text x="219.6" y="68.3">DAT1</text>
<text x="219.6" y="70.1">DAT0</text>
<text x="219.6" y="71.8">GND</text>
<text x="107.6" y="130.5">OP</text>
<text x="107.6" y="132.3">GND</text>
<text x="107.6" y="134.1">VCC</text>
</g>
<g font-size="1.3">
<text x="30.8" y="1.3">5</text>
<text x="88.9" y="1.3">4</text>
<text x="146.9" y="1.3">3</text>
<text x="205" y="1.3">2</text>
<text x="263.1" y="1.3">1</text>
<text x=".5" y="28.4">D</text>
<text x="292.6" y="28.4">D</text>
<text x=".5" y="79.5">C</text>
<text x="292.6" y="79.5">C</text>
<text x=".5" y="130.6">B</text>
<text x="292.6" y="130.6">B</text>
<text x=".5" y="181.7">A</text>
<text x="292.6" y="181.7">A</text>
<text x="30.8" y="207.4">5</text>
<text x="88.9" y="207.4">4</text>
<text x="146.9" y="207.4">3</text>
<text x="205" y="207.4">2</text>
<text x="263.1" y="207.4">1</text>
</g>
</svg>
